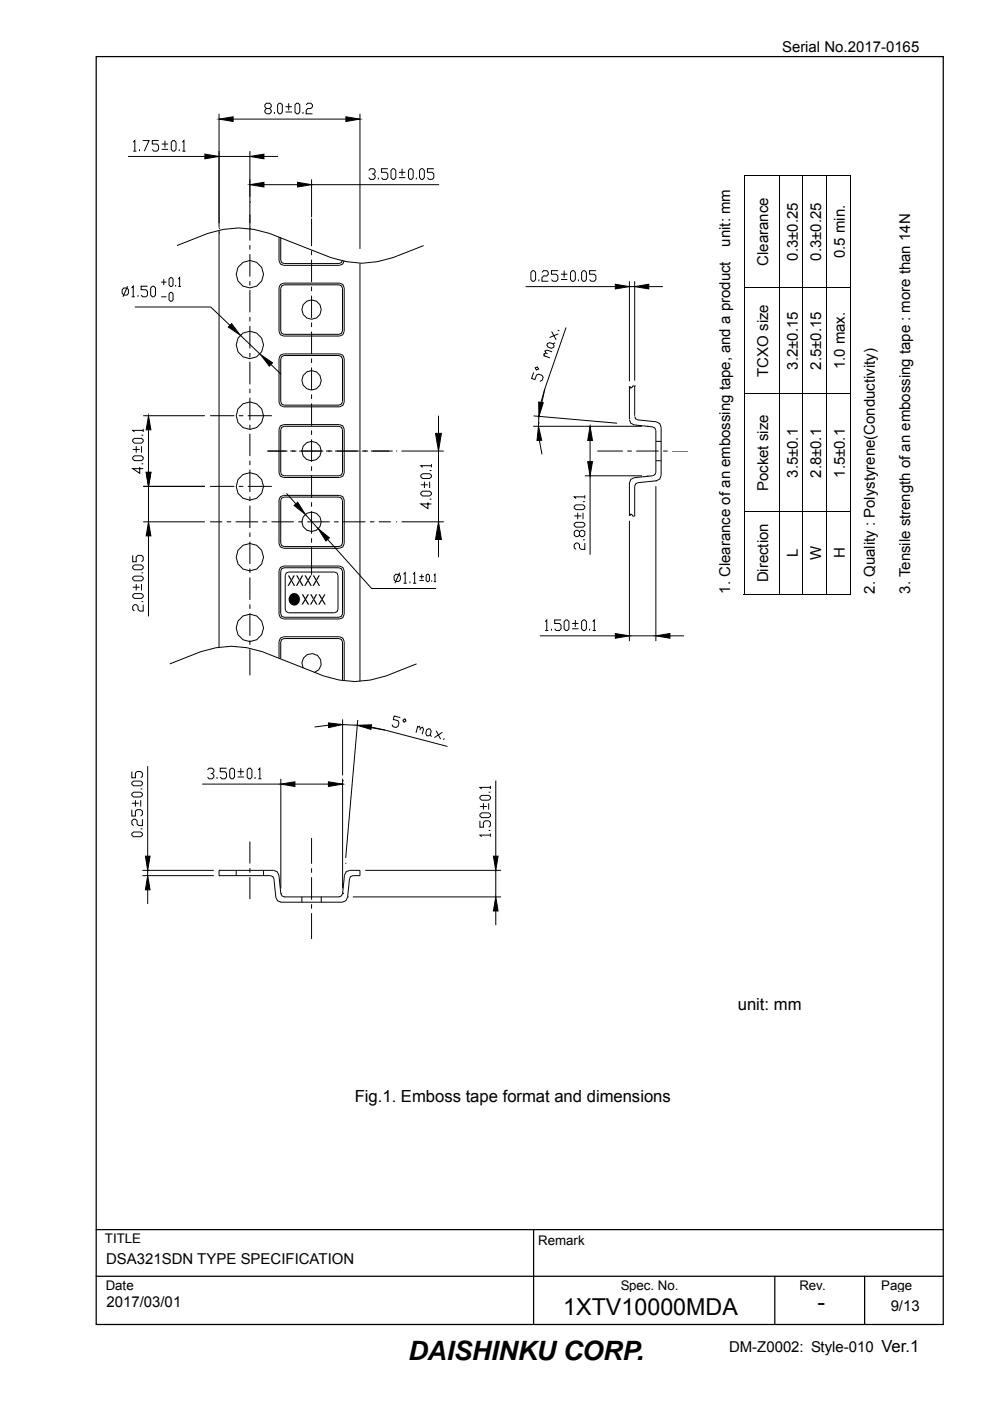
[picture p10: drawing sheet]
<svg xmlns="http://www.w3.org/2000/svg" width="210mm" height="297mm" viewBox="0 0 210 297" stroke-linecap="round" stroke-linejoin="round" font-family="sans-serif">
<path d="M20.4 12h179.7v268.8h-179.7zM20.4 260.7h179.7M20.4 270.6h179.7M113.2 260.7v20.1M164.3 270.6v10.2M183.4 270.6v10.2" fill="none" stroke="#000" stroke-width=".26"/>
<path d="M157.7 37.2h.2v.2h-.2zM180.2 37.2h.2v.2h-.2zM180.2 125.9h.2v.1h-.2z" fill="#000"/>
<g fill="none" stroke="#000" stroke-width=".21">
<path d="M27.1 33.2h16.4M28.3 30.2l.3-.4v2.2M28.3 32h.6M29.6 31.7v.3M30.3 29.8h1.3l-1 2.2M33.6 29.8h-1.3v.7h1l.3 .4v.8l-.3 .3h-.7l-.3-.3M34.3 31.7h1.4M34.3 30.5h1.4M35 29.8v1.5M36.7 29.8h.3l.3 .4v1.5l-.3 .3h-.3l-.4-.3v-1.5zM38 31.7v.3M38.7 30.2l.3-.4v2.2"/>
<path d="M38.7 32h.6M43.5 32.7l3 .5-3 .5zM46.5 33.2h.1M46.5 24.1v24.2M46.5 25.3l2.9-.5v1zM46.5 33.2h6.5M49.4 25.3h24M53 39.2l3-.5v.9zM53 33.2l3-.5v1zM53 32v19M56 39.2h7.1M56 33.2h3"/>
<path d="M56.5 23l-.3-.4v-.4l.3-.3h.7l.3 .3v.4l-.3 .4h-.7l-.3 .4v.3l.3 .4h.7l.3-.4v-.3l-.3-.4M58.2 23.7v.4M59.2 21.9h.3l.4 .3v1.5l-.4 .4h-.3l-.3-.4v-1.5zM60.6 23.7h1.3M60.6 22.6h1.3M61.2 21.9v1.5M62.9 21.9h.3l.4 .3v1.5l-.4 .4h-.3l-.3-.4v-1.5zM63.1 38.7l3 .5-3 .4zM64.3 23.7v.4M64.9 22.2l.4-.3h.6l.4 .3v.4l-.4 .4h-.6l-.4 .4v.7h1.4M66.1 38v8.1M66.1 39.2h27"/>
<path d="M73.4 24.8l2.9 .5-2.9 .5zM76.3 24.1v28.7M76.3 25.3h.1M78.2 36.2l.3-.4h.7l.4 .4v.3l-.4 .4h-.3M79.2 36.9l.4 .4v.4l-.4 .3h-.7l-.3-.3M80.2 37.7v.3M82.3 35.8h-1.4v.7h1l.4 .4v.8l-.4 .3h-.7l-.3-.3M83.3 35.8h.3l.3 .4v1.5l-.3 .3h-.3l-.4-.3v-1.5zM84.6 37.7h1.4M84.6 36.5h1.4M85.3 35.8v1.5M87 35.8h.3l.3 .4v1.5l-.3 .3h-.3l-.4-.3v-1.5z"/>
<path d="M88.3 37.7v.3M89.3 35.8h.4l.3 .4v1.5l-.3 .3h-.4l-.3-.3v-1.5zM92 35.8h-1.3v.7h1l.3 .4v.8l-.3 .3h-.7l-.3-.3M157.7 37.3h22.7M157.8 37.4v23.4M165.3 37.4v23.4M170.3 37.4v23.4M175.3 37.4v23.4M180.3 37.4v23.4M34.2 59.8h1.1M34.7 59.2v1.2M36.2 58.9h.2l.3 .3v1.2l-.3 .3h-.2l-.3-.3v-1.2z"/>
<path d="M37.5 52.1l6.6-2.6a19 19 0 0 1 13 0l13.1 5.1a18.6 18.6 0 0 0 13.1 0l6.6-2.5M37.8 59.2l.3-.3v1.8M46.5 48.4h.1M46.5 49.4h.1M46.5 48.8v88.4M53 48.4h.1M53 42.8h.1M53 52v.9M53 53.9v4.7M53 59.6v.9M59.2 50.2v5.1l.3 .7 .7 .3h11.8l.7-.3 .3-.7M59.5 50.3v4.9l.3 .5 .5 .2h11.6l.5-.2 .2-.5"/>
<path d="M66.1 46.3v5.9M66.1 53.1v1M66.1 55.1v4.7M66.1 47.2h.1M76.3 55.8v88.7M76.3 53.9h.1M112.9 57.4h.4l.3 .4v1.5l-.3 .3h-.4l-.3-.3v-1.5zM114.3 59.3v.3M115 57.8l.3-.4h.7l.3 .4v.3l-.3 .4h-.7l-.3 .4v.7h1.3M118.3 57.4h-1.3v.7h1l.3 .4v.8l-.3 .3h-.7l-.3-.3M119 59.3h1.3M119 58.1h1.3"/>
<path d="M119.7 57.4v1.5M121.3 57.4h.4l.3 .4v1.5l-.3 .3h-.4l-.3-.3v-1.5zM122.7 59.3v.3M123.7 57.4h.3l.4 .4v1.5l-.4 .3h-.3l-.3-.3v-1.5zM126.4 57.4h-1.3v.7h.9l.4 .4v.8l-.4 .3h-.6l-.3-.3M133.5 59.6v21.2M134.6 59.6v21.1M26.2 61.1h.7l.3 .3v.8l-.3 .4h-.7l-.3-.4v-.8zM27.1 60.7l-1 2.2M27.9 61.1l.4-.4v2.2M27.9 62.9h.7M28.6 65.1h16.1l4.1 3.9"/>
<path d="M29.3 62.6v.3M31.3 60.7h-1.4v.7h1l.4 .4v.8l-.4 .3h-.6l-.4-.3M32.3 60.7h.3l.4 .4v1.5l-.4 .3h-.3l-.3-.3v-1.5zM34.2 62.9h1.1M36.2 62h.2l.3 .3v1.3l-.3 .3h-.2l-.3-.3v-1.3zM37.3 60.4v.3M37.8 60.7h.6M49.1 68.6l1.8 2.5-2.5-1.8zM50.9 71.1l4.4 4.1M50.9 71.1h.1M53 61.5v4.7M53 67.2v1"/>
<path d="M53 69.1v4.8M53 74.8v1M53 76.7v4.8M55.3 75.2l2.5 1.7-.7 .7zM55.3 75.2h.1M57.5 77.3l2.1 2.1M59.5 60.3l.7-.3h11.8l.7 .3 .3 .7v9.3l-.3 .7-.7 .2h-11.8l-.7-.2-.3-.7v-9.3zM59.5 75.3l.7-.3h11.8l.7 .3 .3 .7v9.3l-.3 .7-.7 .3h-11.8l-.7-.3-.3-.7v-9.3zM59.8 60.6l.5-.2h11.6l.5 .2 .2 .5v9.1l-.2 .5-.5 .2h-11.6l-.5-.2-.3-.5v-9.1zM59.8 75.6l.5-.2h11.6l.5 .2 .2 .5v9.1l-.2 .5-.5 .2h-11.6l-.5-.2-.3-.5v-9.1zM66.1 60.8v.9M66.1 62.7v4.7"/>
<path d="M66.1 68.4v.9M66.1 70.3v4.8M66.1 76v1M66.1 77.9v4.8M111.5 60.8h19M113.2 79l-.4 1.2 .7 .3 .3-1 .5-.2 .7 .3 .2 .4-.2 .6-.5 .3M113.5 78l.5-.2 .2 .5-.4 .1zM115.2 75.4l1.4 .5M116.1 72.8l.5-.2 .7 .3 .2 .4-.1 .3-.5 .3-.7-.3-.2-.4zM116.2 75l-.4-.1-.5 .2 .3 .4M117 70.3l1 1.8M117.1 74.6l-1.1-.4-.4 .2 .2 .5"/>
<path d="M117.8 72.7l-.5 .2M118.3 70l.3 .1M118.4 70.8l-1.8 .8M120.1 69.4l-4.5 13-1.3 5.9-.1 2.1M130.5 60.3l3 .5-3 .5zM133.5 60.8h.1M133.5 60.8h1.1M134.6 60.8l3-.5v1zM137.6 60.8h3M157.7 60.9h22.7M157.8 61v22.4M165.3 61v22.4"/>
<path d="M170.3 61v22.4M175.3 61v22.4M180.3 61v22.4M28.2 97l.3-.4h1.5l.4 .4v.3l-.4 .4h-1.5l-.3-.4zM28.2 93.3l.3-.4h1.5l.4 .4v.3l-.4 .4h-1.5l-.3-.4zM28.2 95.3h1.4M28.9 94.6v1.4M29.6 99v1.4l-1.4-1h2.2M30 98.3h.4M30 92.3h.4M30 94.6v1.4M30.4 90.9v.7"/>
<path d="M30.4 91.2h-2.2l.3 .4M30.4 88.1h13.1M31.5 88.1l.5 3h-1zM31.5 91.1v9M44.6 88.1h5.1M50.7 88.1h.9M52.6 88.1h5.1M53 82.4v1M53 84.3v4.8M53 90v1M53 92v4.7M53 97.7v.9"/>
<path d="M53 99.6v4.7M56.7 95.6h4.3M59.5 90.3l.7-.3h11.8l.7 .3 .3 .7v9.3l-.3 .7-.7 .2h-11.8l-.7-.2-.3-.7v-9.3zM59.8 90.6l.5-.2h11.6l.5 .2 .2 .5v9.1l-.2 .5-.5 .2h-11.6l-.5-.2-.3-.5v-9.1zM61.6 95.6h1.3M63.5 95.6h5.1M66.1 83.6v1M66.1 85.5v4.8M66.1 91.2v1M66.1 93.2v4.7M66.1 98.9v.9M69.2 95.6h1.3"/>
<path d="M71.1 95.6h5.1M76.8 95.6h1.3M78.7 95.6h4.6M84 95.6h.1M85.2 95.6h8.9M91.1 99.8h.4M91.5 98.4v.7M91.5 98.7h-2.2l.3 .4M92.4 91.9h1.2l-.6 3.7zM93 88.1v3.8M93 95.6v15M113.1 90.4h23.1"/>
<path d="M113.2 88.2l17.7 1.5M114.2 90.4l.7 2.9-1 .1zM114.2 89.7h.1M114.3 85.2l.9 .2-.9 2.9zM114.4 93.4l.6 2.9M115.5 82.4l-.8 2.9M124.7 97.9h1l-.5 3zM125.2 90.4l.5 3h-1zM125.2 90.4h.1M125.2 93.4v4.5M126.7 95.6h5.4M132 89.8h.1"/>
<path d="M133.1 95.6h.9M133.5 82h.1M133.5 89l.3 .7 .7 .4 3.9 .4 .5 .2 .2 .5v8.9l-.2 .5-.5 .3-3.9 .4-.7 .3-.3 .8v6.9M133.5 82v6.9M134.6 88.3l.2 .5 .5 .2 3.9 .4 .7 .4 .3 .8v10.2l-.3 .8-.7 .3-3.9 .4-.5 .3-.2 .5v6.3h-.4l-.4-.4-.3 .3M134.6 81.8h.1M134.6 81.8v6.4M134.6 81.8h-.4l-.4 .5-.3-.3M135 95.6h4.7M137.3 90.4h.1M138.3 90.4h.1M139.1 97.7h1.1"/>
<path d="M139.1 93.6h1.1M140.7 95.6h.9M142.6 95.6h3.2M157.7 83.5h22.7M157.8 83.6v24.8M165.3 83.6v24.8M170.3 83.6v24.8M175.3 83.6v24.8M180.3 83.6v24.8M28.2 117.8v1.3h.7v-1l.4-.3h.7l.4 .3v.7l-.4 .3M30.4 103.1h13.1M30.4 110.6h13.1"/>
<path d="M31 100.1h1l-.5 3zM31.5 103.1v7.5M31.5 113.6v17.1M31.5 110.6l.5 3h-1zM44.6 110.6h2.5M44.6 103.1h5.1M48.1 110.6h.9M50 110.6h4.7M50.7 103.1h.9M52.6 103.1h5.1M53 105.3v.9M53 107.2v4.8"/>
<path d="M53 112.9v1M53 114.8v4.8M55.7 110.6h.9M57.6 110.6h4.7M59.5 105.3l.7-.3h11.8l.7 .3 .3 .7v9.3l-.3 .7-.7 .2h-11.8l-.7-.2-.3-.7v-9.3zM59.8 105.6l.5-.2h11.6l.5 .2 .2 .5v9l-.2 .6-.5 .2h-11.6l-.5-.2-.3-.6v-9zM60.8 104.6l2 2.2M62.4 107.2l.7-.7 1.6 2.6zM63.3 110.6h.9M64.7 109.1h.1M64.7 109.1l2.8 3M65.2 110.6h4.7"/>
<path d="M66.1 100.8v4.7M66.1 106.5v.9M66.1 108.4v4.8M66.1 114.1v1M66.1 116v5.9M67.5 112.1h.1M67.5 112.1l2.4 1.9-.8 .7zM69.5 114.4l9.3 10.4h13.7M70.9 110.6h.9M72.8 110.6h4.7M78.5 110.6h.9M80.3 110.6h2.6"/>
<path d="M84 110.6h.1M85.2 110.6h8.9M89.3 104.5l.3-.4h1.5l.4 .4v.3l-.4 .4h-1.5l-.3-.4zM89.3 102.8h1.5M89.3 100.8l.3-.4h1.5l.4 .4v.3l-.4 .4h-1.5l-.3-.4zM90 102.1v1.4M90.8 106.5v1.3l-1.5-1h2.2M91.1 105.8h.4M91.1 102.1v1.4M93 110.6l.6 3.8h-1.2zM93 114.4v3.7M93 110.6h.1"/>
<path d="M121.8 111.1l.4-.4h1.5l.3 .4v.3l-.3 .4h-1.5l-.4-.4zM121.8 109.4h1.5M121.8 107.4l.4-.4h1.5l.3 .4v.3l-.3 .4h-1.5l-.4-.4zM122.5 108.7v1.4M122.9 112.8l.4-.4h.4l.3 .4v.7l-.3 .3h-.4l-.4-.3v-.7l-.4-.4h-.3l-.4 .4v.7l.4 .3h.3l.4-.3M123.7 114.4h.3M123.7 108.7v1.4M123.7 106.4h.3M124 115.1v1.4h-.7l-.4-.4v-.6l-.4-.4h-.3l-.4 .4v.6l.4 .4M124 100.9h12.2M124 105v.7M124 105.3h-2.2l.4 .4"/>
<path d="M125.2 100.9v16.7M125.2 100.9h.1M133.5 109.3h.1M133.5 110.4v25.5M137.3 100.9h.1M139.1 102h.1M139.1 103.1v32.8M157.7 108.5h22.7M157.8 108.6v17.4M165.3 108.6v17.4M170.3 108.6v17.4M175.3 108.6v17.4"/>
<path d="M180.3 108.6v17.4M28.2 126.2l.3-.3h1.5l.4 .3v.3l-.4 .4h-1.5l-.3-.4zM28.2 122.5l.3-.3h1.5l.4 .3v.3l-.4 .3h-1.5l-.3-.3zM28.2 120.1l.3-.3h1.5l.4 .3v.4l-.4 .3h-1.5l-.3-.3zM28.2 124.5h1.4M28.9 123.8v1.4M30 127.6h.4M30 121.5h.4M30 123.8v1.4M30.4 128.2v1.4h-.8l-.3-.4v-.7l-.4-.3h-.4l-.3 .3v.7l.3 .4M53 120.5v1M53 122.4v4.8"/>
<path d="M53 128.1v1M53 130v4.8M53 135.8v.9M53 137.7v5.5M59.2 139.5v-3.5l.3-.7 .7-.3h11.8l.7 .3 .3 .7v8.3M59.5 120.3l.7-.3h11.8l.7 .3 .3 .7v9.3l-.3 .7-.7 .2h-11.8l-.7-.2-.3-.7v-9.3zM59.5 139.6v-3.5l.3-.5 .5-.2h11.6l.5 .2 .2 .5v8.2M59.8 120.6l.5-.2h11.6l.5 .2 .2 .5v9.1l-.2 .5-.5 .2h-11.6l-.5-.2-.3-.5v-9.1zM60.7 121.5l.5-.2h9.8l.5 .2 .2 .5v7.2l-.2 .5-.5 .2h-9.8l-.5-.2-.2-.5v-7.2zM83.9 121.8h.7l.3 .4v.7l-.3 .4h-.7l-.3-.4v-.7zM84.8 121.4l-1 2.3M85.6 121.8l.3-.4v2.3"/>
<path d="M85.6 123.7h.7M87 123.3v.4M87.6 121.8l.3-.4v2.3M87.6 123.7h.7M89 123.1h.9M89 122.3h.9M89.5 121.8v1M90.6 121.8h.2l.3 .2v1.1l-.3 .2h-.2l-.2-.2v-1.1zM91.6 123.1v.2M92 122l.3-.2v1.5M92 123.3h.5M114.5 134.8h16"/>
<path d="M115.6 131.8l.4-.4v2.3M115.6 133.7h.7M117 133.3v.4M119 131.4h-1.4v.8h1.1l.3 .4v.7l-.3 .4h-.7l-.4-.4M120 131.4h.3l.4 .4v1.5l-.4 .4h-.3l-.3-.4v-1.5zM121.3 133.3h1.4M121.3 132.2h1.4M122 131.4v1.5M123.7 131.4h.3l.4 .4v1.5l-.4 .4h-.3l-.3-.4v-1.5zM125.1 133.3v.4M125.7 131.8l.3-.4v2.3M125.7 133.7h.7"/>
<path d="M130.5 134.3l3 .5-3 .5zM133.5 134.8h5.6M133.5 134.8h.1M139.1 134.8l3-.5v1zM142.1 134.8h3M157.7 125.9h7.5M165.4 125.9h4.8M170.4 125.9h4.8M175.4 125.9h4.8M36 140.8l6.6-2.6a19 19 0 0 1 13 0l13.1 5.1a19 19 0 0 0 13.1 0l6.5-2.5M64.3 141.7a2.06 2.06 0 0 1 .9-2.9 2.06 2.06 0 0 1 2.8 1.1 2.06 2.06 0 0 1-1.3 2.7M69.7 153.3l3 .3-3 .7z"/>
<path d="M69.7 153.8l-3 .3M72.7 152.5v11.9M72.7 153.6l3.1 .2 5.9 1M73.7 153.6h.1M75.8 153.8l3-.1-.1 .9zM75.9 152.7l-2.6 29.2M78.7 154.2l3 .6M81.7 154.8l13.2 3.5M84.9 152.1l-1.3-.3-.2 .7 1 .3 .2 .4-.2 .8-.4 .2-.6-.1-.3-.5M85.4 152.7l.5-.3 .2 .4-.4 .3zM88.5 154.3l.4-.3 .3 .4-.1 .4M88.6 153.9l-.4 1.4"/>
<path d="M89.2 154.4l.4-.2 .2 .4-.3 1.1M90.5 154.8l.4-.3 .3 .1 .3 .4-.2 .8-.5 .2h-.3l-.2-.5zM91.3 155.8l.2 .4M92.5 154.9l1 1.8M93.8 155.3l-1.7 1.1M94.2 156.5l-.1 .4M28 176.7l.3-.3h1.5l.4 .3v.4l-.4 .3h-1.5l-.3-.3zM28 168.3l.3-.3h1.5l.4 .3v.3l-.4 .4h-1.5l-.3-.4zM28 165.9l.3-.3h1.5l.4 .3v.4l-.4 .3h-1.5l-.3-.3zM28 170.3h1.5M28 171.7v1.3h.7v-1l.4-.3h.7l.4 .3v.7l-.4 .3M28 163.6v1.3h.7v-1l.4-.3h.7l.4 .3v.7l-.4 .3"/>
<path d="M28.7 169.7v1.3M29.8 175.7h.4M29.8 167.3h.4M29.8 169.7v1.3M30.2 173.7v1.3h-.7l-.4-.3v-.7l-.4-.3h-.4l-.3 .3v.7l.3 .3M31.3 162.5v19M42.9 166.2h16.7M44 163.2l.3-.3h.7l.4 .3v.4l-.4 .4h-.3M45 164l.4 .4v.3l-.4 .4h-.7l-.3-.4M46 164.7v.4M48 162.9h-1.3v.7h1l.3 .4v.7l-.3 .4h-.6l-.4-.4M49.1 162.9h.3l.3 .3v1.5l-.3 .4h-.3l-.4-.4v-1.5z"/>
<path d="M50.4 164.7h1.4M50.4 163.6h1.4M51.1 162.9v1.5M52.8 162.9h.3l.3 .3v1.5l-.3 .4h-.3l-.4-.4v-1.5zM53 178.4v4.7M54.1 164.7v.4M54.8 163.2l.3-.3v2.2M54.8 165.1h.7M59.6 165.1v23.2M59.6 166.2l2.9-.4v1zM62.5 166.2h7.2M66.1 177.7v5.4"/>
<path d="M69.7 165.8l3 .4-3 .6zM72.7 165.5h.1M72.7 166.2h.1M72.7 165.1v23.2M101.8 172.7l.4-.4h1.5l.3 .4v.3l-.3 .4h-1.5l-.4-.4zM101.8 174v1.4h.7v-1l.4-.4h.8l.3 .4v.6l-.3 .4M101.8 171h1.5M101.8 169l.4-.4h1.5l.3 .4v.3l-.3 .4h-1.5l-.4-.4zM102.5 170.3v1.4M103.7 176.1h.3M103.7 170.3v1.4M103.7 168h.3"/>
<path d="M104 176.7v.7M104 177.1h-2.2l.4 .3M104 166.6v.7M104 166.9h-2.2l.4 .4M105.2 165.5v16M30.2 185.7h15.1M30.2 184.5h15.1M30.8 181.5h1l-.5 3zM31.3 184.5v1.2M31.3 188.7v3M31.3 184.5h.1M31.3 185.7l.5 3h-1z"/>
<path d="M46.5 185.7h.1M46.5 184.5h.1M46.5 185.7h10.9l.5 .1 .2 .5 .4 3.9 .4 .8 .7 .3M46.5 184.5h11.5l.8 .3 .4 .8 .4 3.9M46.5 184.5v1.2M50.1 184.5v1.2M53 184v1M53 185.9v4.7M55.9 184.5v1.2M59.5 191.3h13.1M59.6 189.5l.2 .4 .5 .3M59.6 189.5h.1"/>
<path d="M60.2 190.2h11.7M64 190.2v1.1M66.1 184.1v.9M66.1 186v4.8M66.1 191.7v1M66.1 193.6v5.5M68.1 190.2v1.1M72.7 189.4h.1M72.7 189.5l.4-3.9 .3-.8 .8-.3h2.1v1.2h-1.4l-.5 .1-.3 .5-.4 3.9-.4 .8-.7 .3M72.7 189.5h.1M72.7 189.5l-.3 .4-.5 .3M73.2 183h.1"/>
<path d="M73.7 190.2h.1M74.8 190.2h31.5M77.5 184.5h28.8M104.6 181.5h1l-.4 3zM105.2 190.2l.4 2.9h-1zM105.2 184.5v5.7M105.2 193.1v3.1M105.2 184.5h.1"/>
<circle cx="53" cy="58.1" r="2.91"/>
<circle cx="53" cy="73.1" r="2.91"/>
<circle cx="66.1" cy="65.6" r="2.05"/>
<circle cx="53" cy="88.1" r="2.91"/>
<circle cx="66.1" cy="80.6" r="2.06"/>
<circle cx="66.1" cy="95.6" r="2.06"/>
<circle cx="53" cy="118.1" r="2.91"/>
<circle cx="53" cy="103.1" r="2.91"/>
<circle cx="66.1" cy="110.6" r="2.06"/>
<circle cx="53" cy="133.1" r="2.91"/>
</g>
<g fill="#000">
<path d="M43.5 32.7l3 .5-3 .5zM46.5 25.3l2.9-.5v1zM53 39.2l3-.5v.9zM53 33.2l3-.5v1zM63.1 38.7l3 .5-3 .4zM73.4 24.8l2.9 .5-2.9 .5zM49.1 68.6l1.8 2.5-2.5-1.8zM55.3 75.2l2.5 1.7-.7 .7zM130.5 60.3l3 .5-3 .5zM134.6 60.8l3-.5v1zM31.5 88.1l.5 3h-1zM92.4 91.9h1.2l-.6 3.7z"/>
<path d="M114.2 90.4l.7 2.9-1 .1zM114.3 85.2l.9 .2-.9 2.9zM125.2 90.4l.5 3h-1zM124.7 97.9h1l-.5 3zM31 100.1h1l-.5 3zM31.5 110.6l.5 3h-1zM62.4 107.2l.7-.7 1.6 2.6zM67.5 112.1l2.4 1.9-.8 .7zM93 110.6l.6 3.8h-1.2zM61 122h.3l.5 .8-.1 .3zM61.7 123.1l.1 .2-.5 .9h-.3zM62.8 122h.3l.5 .8-.2 .3z"/>
<path d="M63.4 123.1l.2 .2-.5 .9h-.3zM64 126h.3l.5 .8-.2 .3zM64.6 127.1l.2 .2-.6 .9h-.3zM64.6 122h.3l.4 .8-.1 .3zM65.2 123.1l.1 .2-.5 .9h-.3zM65.8 126h.3l.4 .8-.1 .3zM66.4 127.1l.1 .2-.5 .9h-.3zM66.3 122h.3l.5 .8-.1 .3zM67 123.1l.1 .2-.5 .9h-.3zM67.5 126h.3l.5 .8-.1 .3zM68.2 127.1l.1 .2-.5 .9h-.3zM130.5 134.3l3 .5-3 .5z"/>
<path d="M139.1 134.8l3-.5v1zM69.7 153.3l3 .3-3 .7zM75.8 153.8l3-.1-.1 .9zM59.6 166.2l2.9-.4v1zM69.7 165.8l3 .4-3 .6zM31.3 185.7l.5 3h-1zM30.8 181.5h1l-.5 3zM105.2 190.2l.4 2.9h-1zM104.6 181.5h1l-.4 3z"/>
<path d="M62.3 122h.3l-.7 1.1 .7 1.1h-.3l-.6-1.1z" fill-rule="evenodd"/>
<path d="M61.7 126a1.26 1.26 0 0 1 1.7 .3 1.26 1.26 0 0 1-.1 1.7 1.26 1.26 0 0 1-1.7 0 1.43 1.43 0 0 1 .1-2z" fill-rule="evenodd"/>
<path d="M64 122h.3l-.6 1.1 .7 1.1h-.3l-.7-1.1z" fill-rule="evenodd"/>
<path d="M65.2 126h.3l-.6 1.1 .7 1.1h-.3l-.7-1.1z" fill-rule="evenodd"/>
<path d="M65.8 122h.3l-.6 1.1 .6 1.1h-.3l-.6-1.1z" fill-rule="evenodd"/>
<path d="M67 126h.3l-.6 1.1 .7 1.1h-.3l-.7-1.1z" fill-rule="evenodd"/>
<path d="M67.6 122h.3l-.7 1.1 .7 1.1h-.3l-.6-1.1z" fill-rule="evenodd"/>
<path d="M68.8 126h.2l-.6 1.1 .7 1.1h-.3l-.6-1.1z" fill-rule="evenodd"/>
</g>
<text font-size="5.7" x="86.4" y="288.3">DAISHINKU CORP.</text>
<g font-size="4.9">
<text x="119.5" y="278.7">1XTV10000MDA</text>
<text x="173.4" y="277.8">-</text>
</g>
<g font-size="3.5">
<text x="156.5" y="214.2">unit: mm</text>
<text x="75.2" y="233.7">Fig.1. Emboss tape format and dimensions</text>
</g>
<g font-size="3.2">
<text x="165.9" y="11">Serial No.2017-0165</text>
<text x="154.9" y="52.3" transform="rotate(-90 154.9 52.3)">unit: mm</text>
<text x="162.9" y="56.3" transform="rotate(-90 162.9 56.3)">Clearance</text>
<text x="169.2" y="55.3" transform="rotate(-90 169.2 55.3)">0.3±0.25</text>
<text x="174.2" y="55.3" transform="rotate(-90 174.2 55.3)">0.3±0.25</text>
<text x="179.2" y="54.7" transform="rotate(-90 179.2 54.7)">0.5 min.</text>
<text x="162.9" y="79.9" transform="rotate(-90 162.9 79.9)">TCXO size</text>
<text x="169.2" y="78.4" transform="rotate(-90 169.2 78.4)">3.2±0.15</text>
<text x="174.2" y="78.4" transform="rotate(-90 174.2 78.4)">2.5±0.15</text>
<text x="179.2" y="78.3" transform="rotate(-90 179.2 78.3)">1.0 max.</text>
<text x="169.2" y="101.3" transform="rotate(-90 169.2 101.3)">3.5±0.1</text>
<text x="174.2" y="101.3" transform="rotate(-90 174.2 101.3)">2.8±0.1</text>
<text x="179.2" y="101.3" transform="rotate(-90 179.2 101.3)">1.5±0.1</text>
<text x="162.9" y="104.1" transform="rotate(-90 162.9 104.1)">Pocket size</text>
<text x="169.2" y="118.1" transform="rotate(-90 169.2 118.1)">L</text>
<text x="174.2" y="118.7" transform="rotate(-90 174.2 118.7)">W</text>
<text x="179.2" y="118.4" transform="rotate(-90 179.2 118.4)">H</text>
<text x="154.9" y="125.9" transform="rotate(-90 154.9 125.9)">1. Clearance of an embossing tape, and a product</text>
<text x="162.9" y="123.5" transform="rotate(-90 162.9 123.5)">Direction</text>
<text x="185.6" y="125.9" transform="rotate(-90 185.6 125.9)">2. Quality : Polystyrene(Conductivity)</text>
<text x="193.1" y="125.9" transform="rotate(-90 193.1 125.9)">3. Tensile strength of an embossing tape : more than 14N</text>
<text x="22.5" y="267.9">DSA321SDN TYPE SPECIFICATION</text>
<text x="22.6" y="277.2">2017/03/01</text>
<text x="188.9" y="278">9/13</text>
<text x="154.6" y="286.7">DM-Z0002: Style-010 Ver.1</text>
</g>
<g font-size="2.8">
<text x="22.3" y="263.5">TITLE</text>
<text x="114.2" y="264">Remark</text>
<text x="22.4" y="273.4">Date</text>
<text x="131.7" y="273.6">Spec. No.</text>
<text x="169.5" y="273.6">Rev.</text>
<text x="186.9" y="273.6">Page</text>
</g>
</svg>
